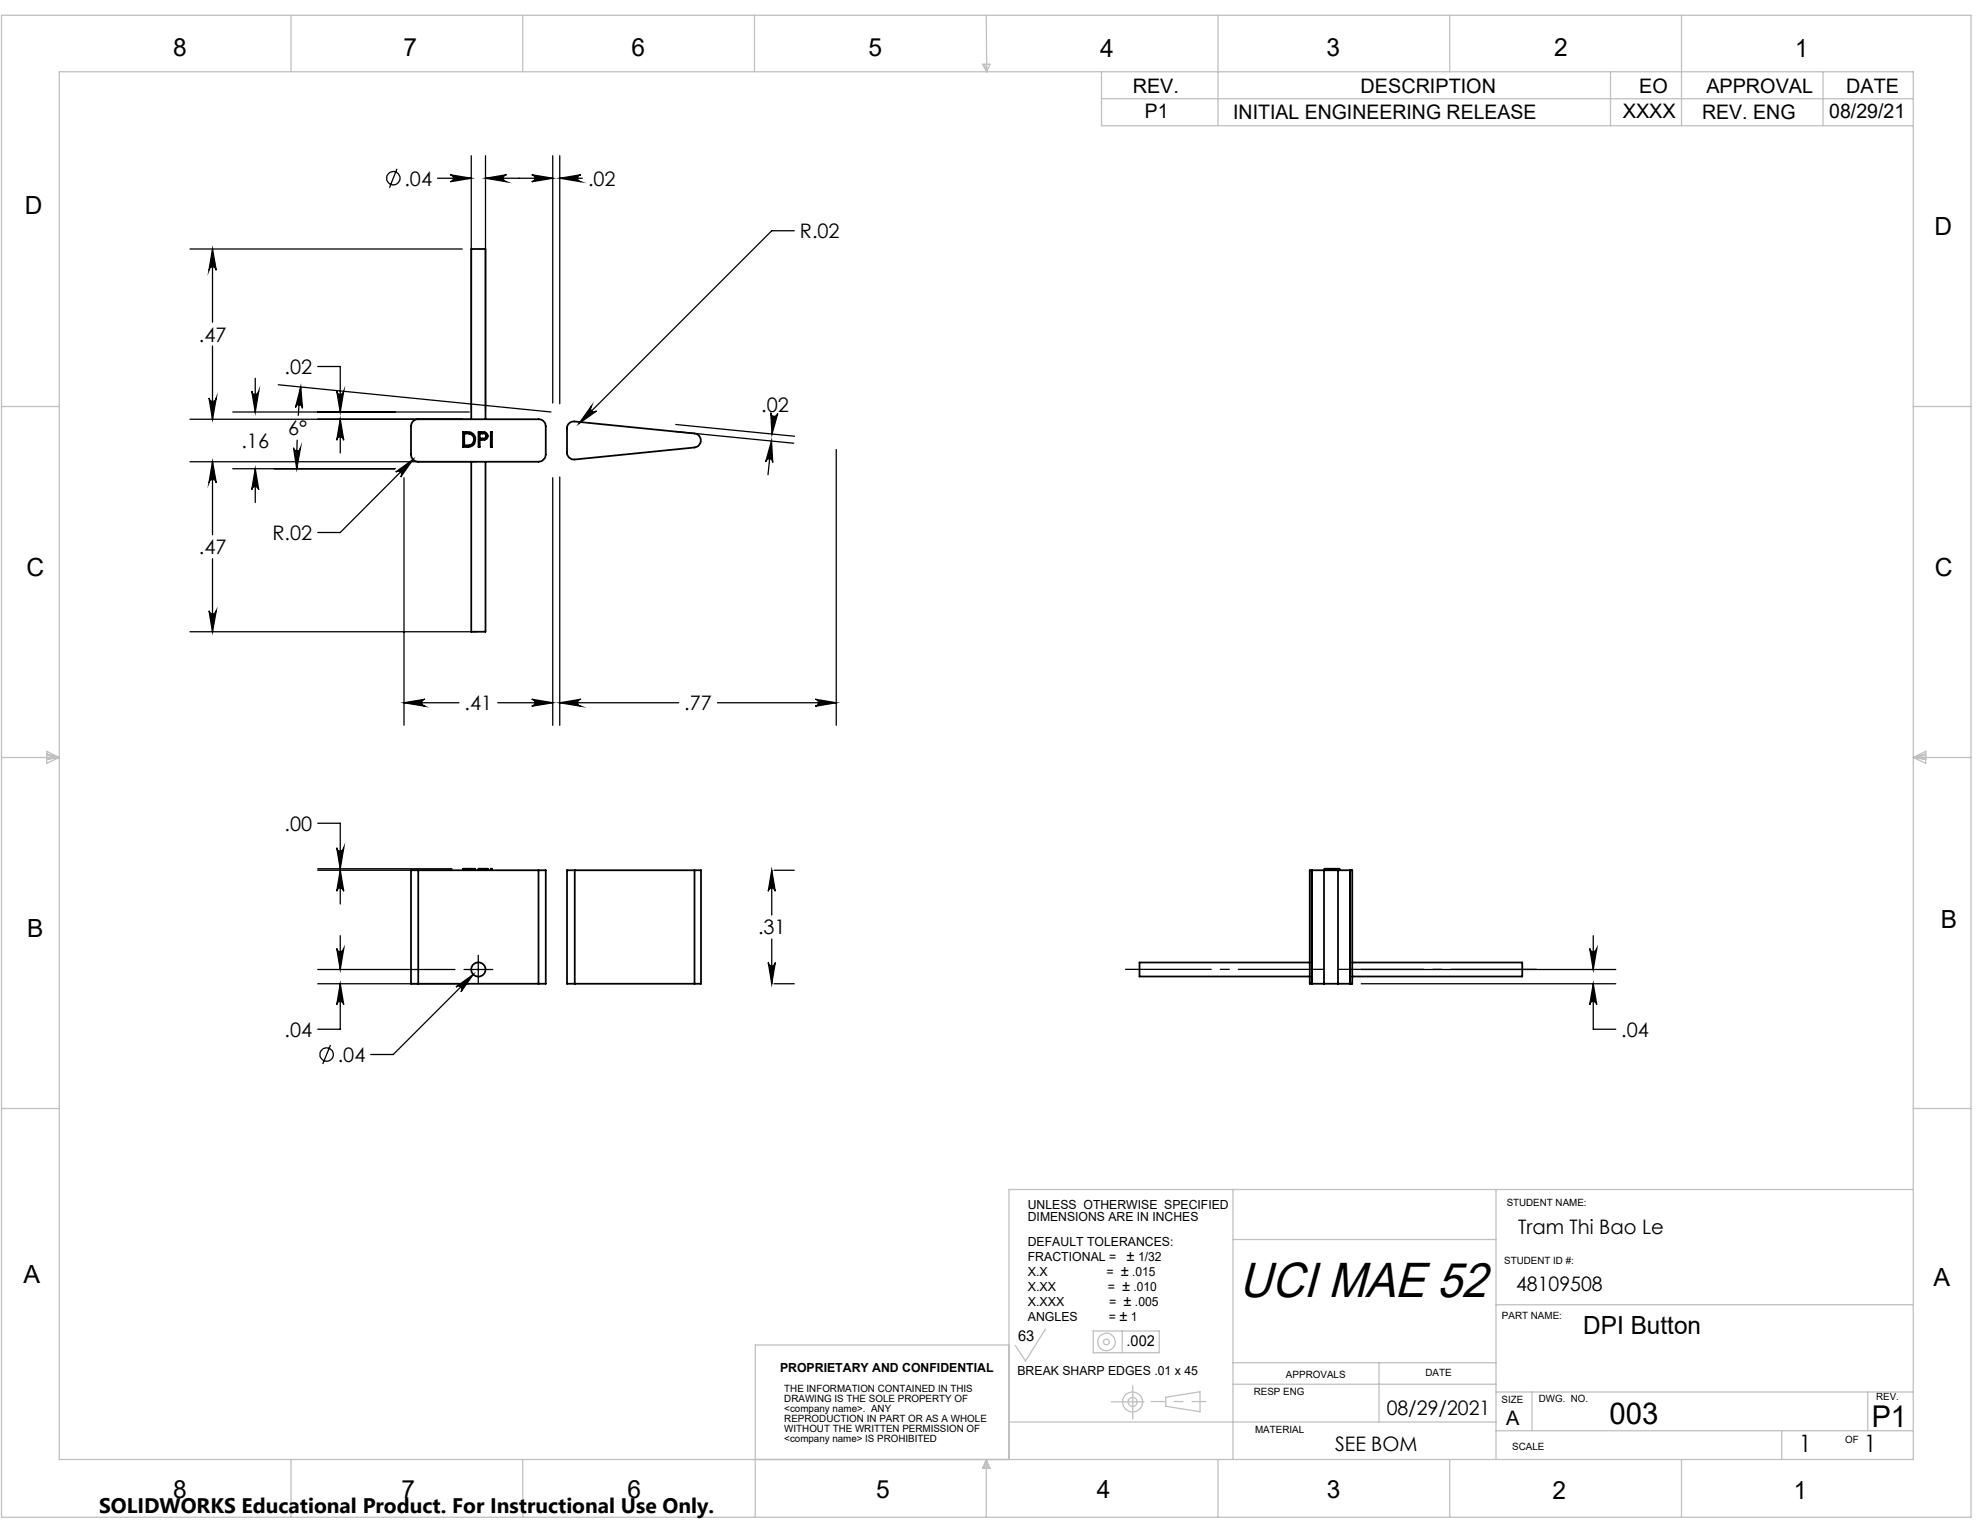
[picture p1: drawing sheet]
<svg xmlns="http://www.w3.org/2000/svg" width="279mm" height="216mm" viewBox="0 0 279 216" stroke-linecap="round" stroke-linejoin="round" font-family="sans-serif">
<g fill="none" stroke="#000" stroke-width=".18">
<path d="M26.8 35.1h38.4M30 35.1l.5 3a.51 .51 0 0 0-.5-.5 .51 .51 0 0 0-.5 .5zM30 35.1v10.4M56 23.8l-1 2.7M61.7 25.2h4.8M63.5 24.7l3 .5-3 .4a.49 .49 0 0 0 .5-.4 .49 .49 0 0 0-.5-.5zM66.5 22v35.9M68.5 25.2l3-.5a.49 .49 0 0 0-.5 .5 .49 .49 0 0 0 .5 .4zM68.5 25.2h9.5M68.5 22v35.9M75 24.7l3 .5-3 .4a.49 .49 0 0 0 .5-.4 .49 .49 0 0 0-.5-.5zM78 22v34.9"/>
<path d="M79 25.2l3-.5a.49 .49 0 0 0-.5 .5 .49 .49 0 0 0 .5 .4zM79 22v35M79 25.2h3.2M112.1 32.6h-3.2l-27.2 27.2M26.8 59.2h39.4M29.5 56.2a.51 .51 0 0 0 .5 .5 .51 .51 0 0 0 .5-.5l-.5 3zM30 48.8v10.4M32.8 58.1h33.4M35.5 55.2a.49 .49 0 0 0 .5 .4 .49 .49 0 0 0 .5-.4l-.5 2.9zM36 53.4v4.7M39.3 54.3l38.5 3.8M42.4 54.6l.3 3a.5 .5 0 0 0-.5-.5 .5 .5 0 0 0-.5 .4z"/>
<path d="M42.4 54.6l-.3 4.1M44.8 51.7h3.2v6.4M47.5 55.2a.49 .49 0 0 0 .5 .4 .49 .49 0 0 0 .5-.4l-.5 2.9zM48 59.2l.5 2.9a.49 .49 0 0 0-.5-.4 .49 .49 0 0 0-.5 .4zM48 59.2v4.7M83.5 57.3a.5 .5 0 0 0 0 .7 .5 .5 0 0 0 .7 0l-2.5 1.8zM95.4 59.9l16.7 1.7M108.8 58.2a.5 .5 0 0 0 .4 .6 .5 .5 0 0 0 .5-.5l-.8 2.9zM109.2 58.8l-.3 2.4M26.8 65.2h40.4M30 65.2l.5 2.9a.51 .51 0 0 0-.5-.4 .51 .51 0 0 0-.5 .4zM30 65.2v10.3"/>
<path d="M30 78.8v10.3M32.8 66.1h22.9M36 66.1l.5 3a.49 .49 0 0 0-.5-.5 .49 .49 0 0 0-.5 .5zM36 66.1v4.8M41.4 63.2a.49 .49 0 0 0 .5 .5 .49 .49 0 0 0 .5-.5l-.5 2.9zM41.9 62.1v4M55.8 66.6l2.5-1.8-1.7 2.5a.5 .5 0 0 0-.1-.7 .5 .5 0 0 0-.7 0zM57 67.4v34.9M58.3 64.8l-10.3 10.3h-3.2M78 67.4v34.9M79 67.3v35M95.3 60.9l16.7 1.6"/>
<path d="M108.9 62.2l.1 3.1a.5 .5 0 0 0-.4-.6 .5 .5 0 0 0-.5 .5zM108.9 62.2l-.5 4.8M118 63.4v38.9M26.8 89.1h40.4M29.5 86.2a.51 .51 0 0 0 .5 .4 .51 .51 0 0 0 .5-.4l-.5 2.9zM57 99.2l3-.5a.49 .49 0 0 0-.5 .5 .49 .49 0 0 0 .5 .5zM57 99.2h7.8M70.2 99.2h7.8M75 98.7l3 .5-3 .5a.49 .49 0 0 0 .5-.5 .49 .49 0 0 0-.5-.5zM79 99.2l3-.5a.49 .49 0 0 0-.5 .5 .49 .49 0 0 0 .5 .5zM79 99.2h16.8M101.2 99.2h16.8"/>
<path d="M115 98.7l3 .5-3 .5a.49 .49 0 0 0 .5-.5 .49 .49 0 0 0-.5-.5zM44.8 116.2h3.2v6.4M47.5 119.6a.49 .49 0 0 0 .5 .5 .49 .49 0 0 0 .5-.5l-.5 3zM44.8 136.8h19.4M44.8 138.8h21.4M44.8 122.8h19M44.8 122.6h19M47.5 133.8a.49 .49 0 0 0 .5 .5 .49 .49 0 0 0 .5-.5l-.5 3zM48 122.8l.5 3a.49 .49 0 0 0-.5-.5 .49 .49 0 0 0-.5 .5zM48 138.8l.5 3a.49 .49 0 0 0-.5-.5 .49 .49 0 0 0-.5 .5zM48 122.8v4.8M48 132v4.8"/>
<path d="M48 138.8v6.4h-3.2M64.3 139.3l2.5-1.8-1.7 2.4a.49 .49 0 0 0-.1-.6 .49 .49 0 0 0-.7 0zM65.5 136.8h4M66.8 137.5l-11.3 11.3h-3.2M67.5 134.8v4M108.4 135.8a.49 .49 0 0 0 .5 .5 .49 .49 0 0 0 .5-.5l-.5 3zM108.9 122.8l.5 3a.49 .49 0 0 0-.5-.5 .49 .49 0 0 0-.5 .5zM108.9 122.8v6.3M108.9 132.5v6.3M109.2 138.8h2.9M109.2 122.8h2.9M192.1 136.8h35.9"/>
<path d="M192.1 138.8h35.9M224.3 133.8a.49 .49 0 0 0 .5 .5 .49 .49 0 0 0 .5-.5l-.5 3zM224.8 138.8l.5 3a.49 .49 0 0 0-.5-.5 .49 .49 0 0 0-.5 .5zM224.8 138.8v6.4h3.2M224.8 132v4.8M46.6 147.5l-1.1 2.6"/>
<circle cx="55.5" cy="25.1" r=".95"/>
<circle cx="46.1" cy="148.8" r=".95"/>
</g>
<g fill="none" stroke="#c0c0c0" stroke-width=".18">
<path d="M.2 2.2h277.9v211.9h-277.9zM8.4 10.1h261.6v195.9h-261.6zM41.1 2.2v7.9M73.8 2.2v7.9M106.5 2.2v7.9M138.6 9.1h1.1l-.5 1zM138.9 9.1l.3 1M139.2 2.2v7.9M155.4 13.9h114.6M155.4 10.1v7.6h114.6M171.9 2.2v15.5M204.6 2.2v7.9"/>
<path d="M227.3 10.1v7.6M237.3 2.2v15.5M257.2 10.1v7.6M.2 57.4h8.2M270 57.4h8.1M.2 106.9h8.2M6.6 106l1.8 .9-1.8 .8zM6.6 106.4l1.8 .5M6.6 106.6l1.8 .3M8.4 106.9l-1.8 .2M270 106.9h8.1M270 106.9l1.7 .2"/>
<path d="M270 106.9l1.7-.9v1.7zM271.7 106.6l-1.7 .3M271.7 106.4l-1.7 .5M.2 156.4h8.2M270 156.4h8.1M174 167.9v38.1M174 174.9h37.1M211.1 167.9v38.1M270 167.9h-127.6v38.1M142.4 189.8h-35.8v24.3M147.5 187.5l-2.8 4.6-1.4-2.2M154.3 187.8h9.3v3.1h-9.3z"/>
<path d="M158.4 187.8v3.1M164.5 197.2l4.8-.8v2.8l-4.8-.8zM174 192.3h37.1M174 195.3h37.1M194.6 192.3v8.4M211.1 196.4h58.9M211.1 184.1h58.9M216.2 196.4v5.5M263.6 196.4v5.5M41.1 206v8.1M73.8 206v8.1M139.2 206v8.1"/>
<path d="M139.2 206l.5 1.2h-1.1zM139.2 206l-.3 1.2M139.2 206l.3 1.2M142.4 200.7h68.7M171.9 206v8.1M204.6 206v8.1M211.1 201.9h58.9M237.3 206v8.1M251.4 201.9v4.1"/>
<circle cx="156.1" cy="189.4" r="1.23"/>
<circle cx="156.1" cy="189.4" r=".42"/>
<circle cx="159.8" cy="197.8" r="1.41"/>
<circle cx="159.8" cy="197.8" r=".64"/>
</g>
<path d="M158.8 136.8h28M216.8 136.8h-28" fill="none" stroke="#000" stroke-width=".18" stroke-dasharray="15.2 1.3 1.3 1.3" stroke-dashoffset="3.1"/>
<path d="M162.5 197.8h7.7" fill="none" stroke="#c0c0c0" stroke-width=".18" stroke-dasharray="15.2 1.3 1.3 1.3" stroke-dashoffset="13.3"/>
<path d="M159.8 197.8v-2.3M159.8 197.8v2.4M159.8 197.8h-3M159.8 197.8h1.7" fill="none" stroke="#c0c0c0" stroke-width=".18" stroke-dasharray="15.2 1.3 1.3 1.3"/>
<path d="M108.4 135.8a.49 .49 0 0 0 .5 .5 .49 .49 0 0 0 .5-.5l-.5 3zM108.9 122.8l.5 3a.49 .49 0 0 0-.5-.5 .49 .49 0 0 0-.5 .5zM48 122.8l.5 3a.49 .49 0 0 0-.5-.5 .49 .49 0 0 0-.5 .5zM47.5 119.6a.49 .49 0 0 0 .5 .5 .49 .49 0 0 0 .5-.5l-.5 3zM64.3 139.3a.49 .49 0 0 1 .7 0 .49 .49 0 0 1 .1 .6l1.7-2.4zM47.5 133.8a.49 .49 0 0 0 .5 .5 .49 .49 0 0 0 .5-.5l-.5 3zM48 138.8l.5 3a.49 .49 0 0 0-.5-.5 .49 .49 0 0 0-.5 .5zM224.3 133.8a.49 .49 0 0 0 .5 .5 .49 .49 0 0 0 .5-.5l-.5 3zM224.8 138.8l.5 3a.49 .49 0 0 0-.5-.5 .49 .49 0 0 0-.5 .5zM35.5 55.2a.49 .49 0 0 0 .5 .4 .49 .49 0 0 0 .5-.4l-.5 2.9zM36 66.1l.5 3a.49 .49 0 0 0-.5-.5 .49 .49 0 0 0-.5 .5zM57 99.2l3-.5a.49 .49 0 0 0-.5 .5 .49 .49 0 0 0 .5 .5zM75 98.7l3 .5-3 .5a.49 .49 0 0 0 .5-.5 .49 .49 0 0 0-.5-.5zM75 24.7l3 .5-3 .4a.49 .49 0 0 0 .5-.4 .49 .49 0 0 0-.5-.5zM79 25.2l3-.5a.49 .49 0 0 0-.5 .5 .49 .49 0 0 0 .5 .4zM115 98.7l3 .5-3 .5a.49 .49 0 0 0 .5-.5 .49 .49 0 0 0-.5-.5zM79 99.2l3-.5a.49 .49 0 0 0-.5 .5 .49 .49 0 0 0 .5 .5zM42.4 54.6l.3 3a.5 .5 0 0 0-.5-.5 .5 .5 0 0 0-.5 .4zM41.4 63.2a.49 .49 0 0 0 .5 .5 .49 .49 0 0 0 .5-.5l-.5 2.9zM48 59.2l.5 2.9a.49 .49 0 0 0-.5-.4 .49 .49 0 0 0-.5 .4zM47.5 55.2a.49 .49 0 0 0 .5 .4 .49 .49 0 0 0 .5-.4l-.5 2.9zM108.9 62.2l.1 3.1a.5 .5 0 0 0-.4-.6 .5 .5 0 0 0-.5 .5zM108.8 58.2a.5 .5 0 0 0 .4 .6 .5 .5 0 0 0 .5-.5l-.8 2.9zM55.8 66.6a.5 .5 0 0 1 .7 0 .5 .5 0 0 1 .1 .7l1.7-2.5zM83.5 57.3l-1.8 2.5 2.5-1.8a.5 .5 0 0 1-.7 0 .5 .5 0 0 1 0-.7zM30 65.2l.5 2.9a.51 .51 0 0 0-.5-.4 .51 .51 0 0 0-.5 .4zM29.5 86.2a.51 .51 0 0 0 .5 .4 .51 .51 0 0 0 .5-.4l-.5 2.9zM68.5 25.2l3-.5a.49 .49 0 0 0-.5 .5 .49 .49 0 0 0 .5 .4zM63.5 24.7l3 .5-3 .4a.49 .49 0 0 0 .5-.4 .49 .49 0 0 0-.5-.5zM29.5 56.2a.51 .51 0 0 0 .5 .5 .51 .51 0 0 0 .5-.5l-.5 3zM30 35.1l.5 3a.51 .51 0 0 0-.5-.5 .51 .51 0 0 0-.5 .5z" fill="#000"/>
<g fill="none" stroke="#000" stroke-width=".25">
<path d="M58.3 59.4l.5-.2h17.2a1.02 1.02 0 0 1 1 .9v4a1.09 1.09 0 0 1-1 1.1h-17a1.02 1.02 0 0 1-1-1.1v-4l.1-.3zM66.5 59.2v-24.1h2v24.1M80.2 59.9l.3-.3 .6-.1 16.9 1.7a.99 .99 0 0 1 .9 1 .99 .99 0 0 1-.9 .9l-16.9 1.7a.97 .97 0 0 1-1.1-.9v-3.6zM65.3 61a1.56 1.56 0 0 1 1.7 .5 1.08 1.08 0 0 1-1 1.6h-.7zM65.5 61.2h.2a.89 .89 0 0 1 1.1 .5 .89 .89 0 0 1-.4 1.1l-.9 .1zM66.5 65.2v23.9h2v-23.9M67.5 61h.4a.6 .6 0 0 1 .8 .2 .6 .6 0 0 1-.2 .8l-.8 .1v1h-.2zM67.7 61.2h.4a.38 .38 0 0 1 .5 .3 .38 .38 0 0 1-.5 .4h-.4zM69.3 61h.1v2.1h-.1zM59 122.8h-1v16h1M59 122.8v16M59 122.8h17"/>
<path d="M59 138.8h17M66 122.6h1.1v.2M66 122.6v.2M66 122.6h-.7v.2M67.7 122.6v.2M67.8 122.6h.6M67.8 122.6h-.3v.2M67.8 122.6v.2M68.4 122.6h.4v.2M68.4 122.6v.2M69.3 122.8v-.2h.1v.2M76 122.8h1v16h-1"/>
<path d="M76 122.8v16M81.1 122.8h-1.1v16h1.1M81.1 122.8h16.9M81.1 138.8h16.9M81.1 122.8v16M98 122.8h.9v16h-.9M98 122.8v16M184.8 135.8h-24v2h24M185.1 122.8h-.3v16h.3M185.1 122.8h1.7M185.1 138.8h1.7M185.1 122.8v16"/>
<path d="M186.8 138.8h2M186.8 122.8h2M186.8 122.8v16M186.9 122.8v-.2h2.1v.2M188.8 122.8h1.7M188.8 138.8h1.7M188.8 122.8v16M190.5 122.8h.3v16h-.3M190.5 138.8h.1M190.5 122.8h.1M190.5 122.8v16M190.8 135.8h24v2h-24"/>
<circle cx="67.5" cy="136.8" r="1"/>
</g>
<text font-size="6.9" x="174.9" y="183">UCI MAE 52</text>
<g font-size="4.2">
<text x="227.1" y="200.9">003</text>
<text x="264.1" y="201.4">P1</text>
</g>
<g font-size="3.5">
<text x="24.4" y="7.9">8</text>
<text x="56.9" y="7.9">7</text>
<text x="89.1" y="7.9">6</text>
<text x="122.5" y="7.9">5</text>
<text x="155.3" y="8">4</text>
<text x="187.2" y="7.9">3</text>
<text x="219.3" y="8">2</text>
<text x="253.3" y="8">1</text>
<text x="3.5" y="30.2">D</text>
<text x="273" y="33.2">D</text>
<text x="3.8" y="81.2">C</text>
<text x="273" y="81.3">C</text>
<text x="273.9" y="131">B</text>
<text x="3.9" y="132.2">B</text>
<text x="3.3" y="181.1">A</text>
<text x="272.8" y="181.4">A</text>
<text x="223.4" y="188.2">DPI Button</text>
<text x="24.4" y="211.4">8</text>
<text x="56.6" y="211.4">7</text>
<text x="88.6" y="211.4">6</text>
<text x="123.6" y="211.4">5</text>
<text x="154.8" y="211.4">4</text>
<text x="187.3" y="211.4">3</text>
<text x="219.1" y="211.5">2</text>
<text x="253.1" y="211.5">1</text>
</g>
<g font-size="3.4">
<text x="253.8" y="205">1</text>
<text x="263" y="205">1</text>
</g>
<text font-size="3" x="14" y="213.5">SOLIDWORKS Educational Product. For Instructional Use Only.</text>
<g font-size="2.8">
<text x="159.8" y="13.1">REV.</text>
<text x="161.6" y="16.6">P1</text>
<text x="174" y="16.8">INITIAL ENGINEERING RELEASE</text>
<text x="192" y="13.1">DESCRIPTION</text>
<text x="229" y="16.6">XXXX</text>
<text x="231.3" y="13.1">EO</text>
<text x="240.2" y="16.8">REV. ENG</text>
<text x="240.8" y="13.1">APPROVAL</text>
<text x="258.1" y="16.6">08/29/21</text>
<text x="260.5" y="13.1">DATE</text>
<text x="57.1" y="26.2">.04</text>
<text x="83" y="26.2">.02</text>
<text x="112.9" y="33.6">R.02</text>
<text x="28.1" y="48.2">.47</text>
<text x="40.2" y="52.8">.02</text>
<text x="107.4" y="58.2">.02</text>
<text x="34.1" y="63.2">.16</text>
<text x="40.7" y="61.4">6°</text>
<text x="38.4" y="76.2">R.02</text>
<text x="28.1" y="78.2">.47</text>
<text x="65.6" y="100.2">.41</text>
<text x="96.6" y="100.2">.77</text>
<text x="40.2" y="117.2">.00</text>
<text x="107" y="131.9">.31</text>
<text x="40.2" y="146.3">.04</text>
<text x="47.7" y="149.9">.04</text>
<text x="228.8" y="146.3">.04</text>
<text x="214.2" y="174.1">Tram Thi Bao Le</text>
<text x="213.9" y="182.1">48109508</text>
<text x="195.7" y="199.7">08/29/2021</text>
<text x="212.6" y="201.1">A</text>
<text x="188.4" y="204.7">SEE BOM</text>
</g>
<g font-size="2.1">
<text x="159" y="177.9">±</text>
<text x="158.1" y="180">±</text>
<text x="158.3" y="182.2">±</text>
<text x="158.5" y="184.3">±</text>
<text x="143.7" y="189.2">63</text>
<text x="158" y="186.4">±</text>
<text x="159" y="189.9">.002</text>
</g>
<g font-size="1.8">
<text x="145" y="170.6">UNLESS OTHERWISE SPECIFIED</text>
<text x="145" y="172.4">DIMENSIONS ARE IN INCHES</text>
<text x="145" y="175.9">DEFAULT TOLERANCES:</text>
<text x="145" y="177.9">FRACTIONAL =</text>
<text x="160.6" y="177.9">1/32</text>
<text x="145" y="184.3">X.XXX</text>
<text x="145" y="180.1">X.X</text>
<text x="145" y="182.2">X.XX</text>
<text x="156.1" y="180.1">=</text>
<text x="156.3" y="182.2">=</text>
<text x="156.5" y="184.3">=</text>
<text x="159.8" y="180.1">.015</text>
<text x="160" y="182.2">.010</text>
<text x="160.2" y="184.3">.005</text>
<text x="145" y="186.4">ANGLES</text>
<text x="156.5" y="186.4">=</text>
<text x="159.6" y="186.4">1</text>
<text x="110.1" y="193.6">PROPRIETARY AND CONFIDENTIAL</text>
<text x="143.6" y="194">BREAK SHARP EDGES .01 x 45</text>
</g>
<g font-size="1.4">
<text x="212.6" y="170.1">STUDENT NAME:</text>
<text x="212.3" y="178.3">STUDENT ID #:</text>
<text x="211.9" y="186.2">PART NAME:</text>
<text x="110.7" y="196.4">THE INFORMATION CONTAINED IN THIS</text>
<text x="110.7" y="197.9">DRAWING IS THE SOLE PROPERTY OF</text>
<text x="176.9" y="196.8">RESP ENG</text>
<text x="181.5" y="194.4">APPROVALS</text>
<text x="201.1" y="194.2">DATE</text>
<text x="211.9" y="198">SIZE</text>
<text x="217.1" y="197.8">DWG. NO.</text>
<text x="264.7" y="197.6">REV.</text>
<text x="110.7" y="199.3">&lt;company name&gt;. ANY</text>
<text x="110.7" y="200.7">REPRODUCTION IN PART OR AS A WHOLE</text>
<text x="110.7" y="202.1">WITHOUT THE WRITTEN PERMISSION OF</text>
<text x="110.7" y="203.5">&lt;company name&gt; IS PROHIBITED</text>
<text x="177.1" y="202.2">MATERIAL</text>
<text x="260.4" y="203.6">OF</text>
<text x="213.4" y="204.6">SCALE</text>
</g>
</svg>
